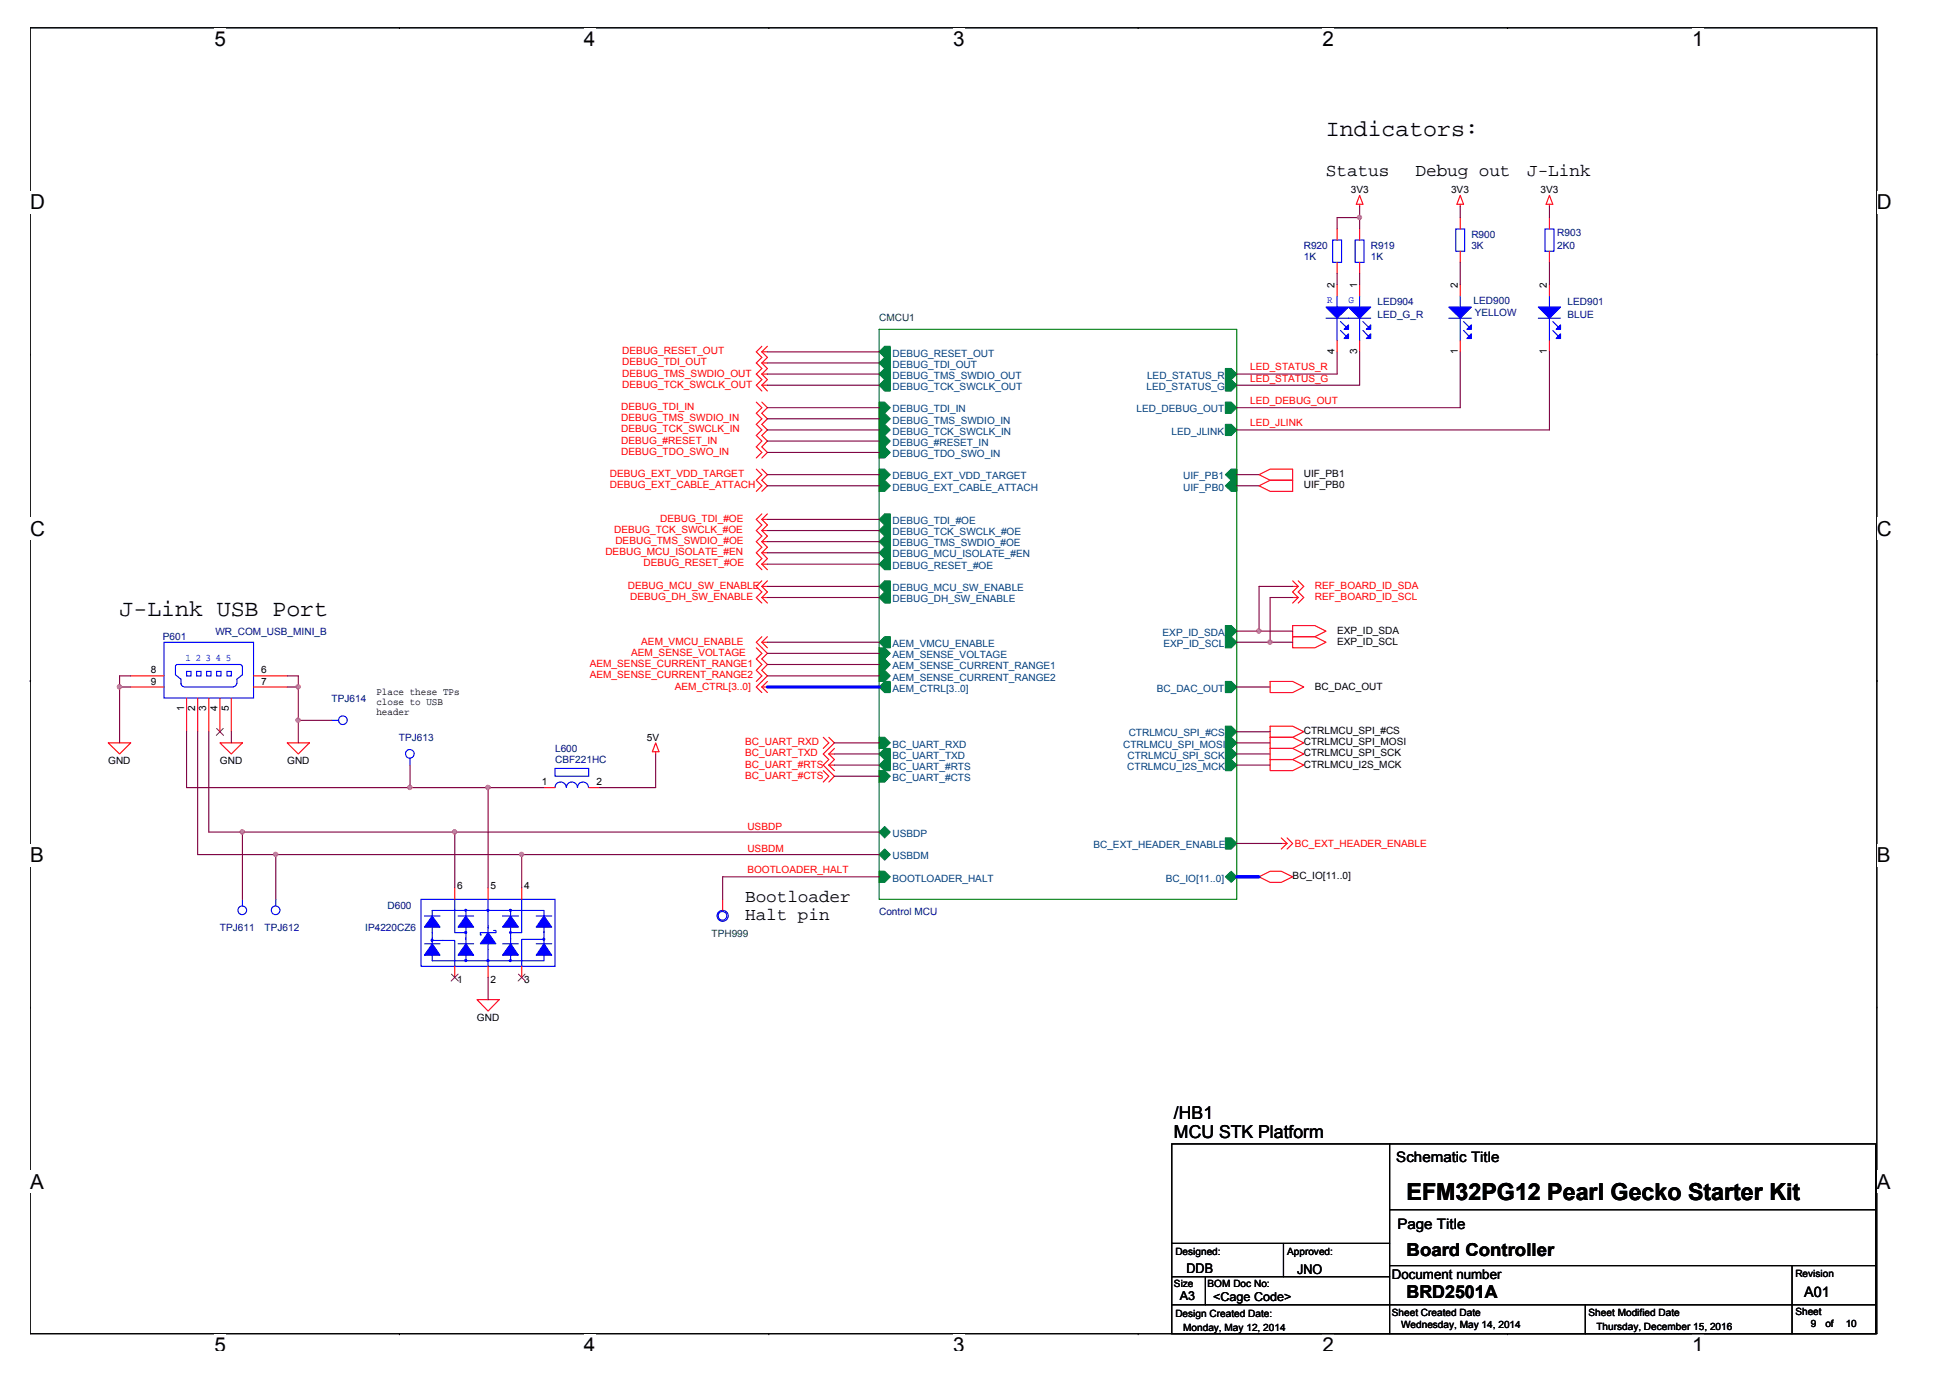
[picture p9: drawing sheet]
<svg xmlns="http://www.w3.org/2000/svg" width="297mm" height="210mm" viewBox="0 0 297 210" stroke-linecap="round" stroke-linejoin="round" font-family="sans-serif">
<path d="M4.6 4.2h281.3v199h-281.3z" fill="none" stroke="#000" stroke-width=".17"/>
<g fill="#fff">
<path d="M32.7 4.2h1.7v3.5h-1.7z"/>
<path d="M32.7 203.2h1.7v2.5h-1.7z"/>
</g>
<path d="M60.8 4.2h.1M60.8 203.2h.1" fill="none" stroke="#000" stroke-width=".17"/>
<g fill="#fff">
<path d="M89 4.2h1.7v3.5h-1.7z"/>
<path d="M89 203.2h1.7v2.5h-1.7z"/>
</g>
<path d="M117.1 4.2h.1M117.1 203.2h.1" fill="none" stroke="#000" stroke-width=".17"/>
<g fill="#fff">
<path d="M145.2 4.2h1.8v3.5h-1.8z"/>
<path d="M145.2 203.2h1.8v2.5h-1.8z"/>
</g>
<path d="M173.4 4.2h.1M173.4 203.2h.1" fill="none" stroke="#000" stroke-width=".17"/>
<g fill="#fff">
<path d="M201.5 4.2h1.7v3.5h-1.7z"/>
<path d="M201.5 203.2h1.7v2.5h-1.7z"/>
</g>
<path d="M229.6 4.2h.1M229.6 203.2h.1" fill="none" stroke="#000" stroke-width=".17"/>
<g fill="#fff">
<path d="M257.7 4.2h1.8v3.5h-1.8z"/>
<path d="M257.7 203.2h1.8v2.5h-1.8z"/>
<path d="M4.6 29.1h2.2v3.5h-2.2z"/>
<path d="M285.9 29.1h2.2v3.5h-2.2z"/>
<path d="M4.6 78.8h2.2v3.5h-2.2z"/>
<path d="M285.9 78.8h2.2v3.5h-2.2z"/>
</g>
<path d="M4.6 53.9h.1M285.9 53.9h.1" fill="none" stroke="#000" stroke-width=".17"/>
<g fill="#fff">
<path d="M4.6 128.5h2.1v3.5h-2.1z"/>
<path d="M285.9 128.5h2.1v3.5h-2.1z"/>
</g>
<path d="M4.6 103.7h.1M285.9 103.7h.1" fill="none" stroke="#000" stroke-width=".17"/>
<path d="M4.6 103.7h.1M285.9 103.7h.1" fill="none" stroke="#000" stroke-width=".15"/>
<g fill="#fff">
<path d="M4.6 178.3h2.1v3.4h-2.1z"/>
<path d="M285.9 178.3h2.1v3.4h-2.1z"/>
</g>
<g fill="none" stroke="#000" stroke-width=".17">
<path d="M4.6 153.4h.1M285.9 153.4h.1M178.5 174.2h107.2v29h-107.2zM211.7 174.2v29M178.5 198.8h107.2M178.5 194.5h33.2M178.5 189.4h33.2M183.6 194.5v4.3M195.5 189.4v5.1M211.7 184.3h74M211.7 192.8h74M241.5 198.8v4.4"/>
<path d="M273 192.8v10.4"/>
</g>
<g fill="none" stroke="#f00" stroke-width=".17">
<path d="M207.1 31.1v.4M207.1 29.8l.5 1.3h-1zM222.4 29.8l.5 1.3h-1zM222.4 31.1v.4M236 29.8l.5 1.3h-1zM236 31.1v.4M116 52.7l-.8 .9 .8 .8-.8 .9 .8 .8-.8 .9 .8 .8-.8 .9 .8 .9M116 53.6h.9M116 55.3h.9M116 57h.9M116 58.7h.9M116 53.6l.9 .8-.9 .9"/>
<path d="M116 55.3l.9 .8-.9 .9M116 57l.9 .8-.9 .9M116 58.7l.9 .9M116.9 52.7l-.9 .9M115.2 61.3l.8 .8-.8 .8 .8 .9-.8 .8 .8 .9-.8 .8 .8 .9-.8 .9 .8 .8-.8 .9M115.2 71.5l.8 .8-.8 .9 .8 .8-.8 .8M116 78.3l-.8 .8 .8 .9-.8 .8 .8 .9-.8 .8 .8 .9-.8 .8 .8 .9-.8 .8 .8 .9M116 61.3l.9 .8-.9 .8 .9 .9-.9 .8 .9 .9-.9 .8 .9 .9-.9 .9 .9 .8-.9 .9M116 71.5l.9 .8-.9 .9 .9 .8-.9 .8M116 79.1h.9M116 79.1l.9 .9-.9 .8M116.9 78.3l-.9 .8"/>
<path d="M191.8 72.3l1.7-.8h3.4v1.7h-3.4zM191.8 74l1.7-.8h3.4v1.6h-3.4zM115.2 98.7l.8 .8-.8 .9 .8 .8-.8 .9 .8 .9-.8 .8M116 97l-.8 .8 1.7 1.7-.9 .9 .9 .8-.9 .9 .9 .9-1.7 1.6 .8 .9M116 88.5l-.8 .8 .8 .9-.8 .8 .8 .9M116 80.8h.9M116 82.5h.9M116 84.2h.9M116 85.9h.9M116 89.3h.9M116 97.8h.9M116 91h.9"/>
<path d="M116 80.8l.9 .9-.9 .8M116 82.5l.9 .9-.9 .8M116 84.2l.9 .9-.9 .8M116 85.9l.9 .9M116 89.3l.9 .9-.9 .8M116 97.8l.9 .9M116 91l.9 .9M116.9 88.5l-.9 .8M116.9 97l-.9 .8M196.9 88.5l.9 .8M196.9 95.3h3.4l1.7 .8-1.7 .9h-3.4zM196.9 97h3.4l1.7 .8-1.7 .9h-3.4z"/>
<path d="M196.9 91h.9M196.9 89.3h.9M197.8 89.3l-.9 .9 .9 .8M197.8 91l-.9 .9M197.8 88.5l.8 .8-.8 .9 .8 .8-.8 .9M16.5 113.2h3.4l-1.7 1.6zM33.5 113.2h3.4l-1.7 1.6zM43.7 113.2h3.4l-1.7 1.6zM99.9 113.2l.5 1.3h-1zM99.9 114.5v.3M116 104.6h.9M116 104.6l.9 .9"/>
<path d="M116.9 103.8l-.9 .8M125.4 112.3l.9 .9-.9 .8M125.4 117.4l.9 .8-.9 .9M126.3 112.3l.8 .9-1.7 1.6 .9 .9-.9 .8 1.7 1.7-.8 .9M126.3 114.8h.8M126.3 116.5h.8M126.3 114.8l.8 .9-.8 .8M126.3 116.5l.8 .9M127.1 114l-.8 .8M193.5 103.8h3.4l1.7 .8-1.7 .9h-3.4zM193.5 115.7h3.4l1.7 .8-1.7 .9h-3.4zM193.5 112.3h3.4l1.7 .9-1.7 .8h-3.4z"/>
<path d="M193.5 114h3.4l1.7 .8-1.7 .9h-3.4zM193.5 110.6h3.4l1.7 .9-1.7 .8h-3.4zM191.8 133.6l1.7-.9h1.7l1.7 .9-1.7 .8h-1.7zM195.2 128.5h.9M195.2 127.6l.9 .9M196.1 128.5l-.9 .8M196.1 127.6l.8 .9-.8 .8M72.7 152.3h3.3l-1.6 1.7z"/>
</g>
<path d="M65.8 139.5l1.2 1.7h-2.3z" fill-rule="evenodd" fill="#00f"/>
<path d="M64.7 139.5h2.3M65.8 139.5l1.2 1.7h-2.3zM65.8 138.7v.8M71 138.7v.8M65.8 141.2v.9M71 141.2v.9" fill="none" stroke="#00f" stroke-width=".17"/>
<path d="M71 139.5l1.2 1.7h-2.4z" fill-rule="evenodd" fill="#00f"/>
<path d="M69.8 139.5h2.4M71 139.5l1.2 1.7h-2.4zM77.8 138.7v.8M77.8 141.2v.9" fill="none" stroke="#00f" stroke-width=".17"/>
<path d="M77.8 139.5l1.2 1.7h-2.4z" fill-rule="evenodd" fill="#00f"/>
<path d="M76.6 139.5h2.4M77.8 139.5l1.2 1.7h-2.4zM71 142.9v.9M71 145.5v.8" fill="none" stroke="#00f" stroke-width=".17"/>
<path d="M71 143.8l1.2 1.7h-2.4z" fill-rule="evenodd" fill="#00f"/>
<path d="M82.9 138.7v.8M69.8 143.8h2.4M71 143.8l1.2 1.7h-2.4zM82.9 141.2v.9" fill="none" stroke="#00f" stroke-width=".17"/>
<path d="M82.9 139.5l1.1 1.7h-2.3z" fill-rule="evenodd" fill="#00f"/>
<path d="M81.7 139.5h2.3M82.9 139.5l1.1 1.7h-2.3zM77.8 142.9v.9M77.8 145.5v.8" fill="none" stroke="#00f" stroke-width=".17"/>
<path d="M77.8 143.8l1.2 1.7h-2.4z" fill-rule="evenodd" fill="#00f"/>
<path d="M76.6 143.8h2.4M77.8 143.8l1.2 1.7h-2.4zM82.9 142.9v.9M82.9 145.5v.8" fill="none" stroke="#00f" stroke-width=".17"/>
<path d="M82.9 143.8l1.1 1.7h-2.3z" fill-rule="evenodd" fill="#00f"/>
<path d="M64.7 143.8h2.3M81.7 143.8h2.3M82.9 143.8l1.1 1.7h-2.3z" fill="none" stroke="#00f" stroke-width=".17"/>
<path d="M65.8 143.8l1.2 1.7h-2.3z" fill-rule="evenodd" fill="#00f"/>
<path d="M65.8 143.8l1.2 1.7h-2.3zM65.8 145.5v.8M65.8 142.9v.9M74.4 141.2v.9" fill="none" stroke="#00f" stroke-width=".17"/>
<path d="M74.4 142.1l1.1 1.7h-2.3z" fill-rule="evenodd" fill="#00f"/>
<g fill="none" stroke="#00f" stroke-width=".17">
<path d="M64.1 137h20.5v10.2h-20.5zM65.8 138.7h17.1M69.3 137v5.1h1.7v1M74.4 137v4.4M79.5 137v5.1h-1.7v1M65.8 142.1v.8M65.8 143.3h1.7M65.8 146.3h17.1M67.4 143.3h1.9v3.9M74.4 142.1l1.1 1.7h-2.3zM74.4 143.8v3.4M75.2 141.7h.3v.4h-2.3v.3h.1"/>
<path d="M82.9 141.9v1M82.9 143.1h-3.4v4.1"/>
</g>
<path d="M77.6 138.5h.3v.3h-.3z" fill-rule="evenodd" fill="#00f"/>
<path d="M77.6 138.5h.3v.3h-.3z" fill="none" stroke="#00f" stroke-width=".17"/>
<path d="M70.8 138.5h.2v.3h-.2z" fill-rule="evenodd" fill="#00f"/>
<path d="M70.8 138.5h.2v.3h-.2z" fill="none" stroke="#00f" stroke-width=".17"/>
<path d="M74.2 138.5h.2v.3h-.2z" fill-rule="evenodd" fill="#00f"/>
<path d="M74.2 138.5h.2v.3h-.2z" fill="none" stroke="#00f" stroke-width=".17"/>
<path d="M70.8 146.2h.2v.2h-.2z" fill-rule="evenodd" fill="#00f"/>
<path d="M70.8 146.2h.2v.2h-.2z" fill="none" stroke="#00f" stroke-width=".17"/>
<path d="M74.2 146.2h.2v.2h-.2z" fill-rule="evenodd" fill="#00f"/>
<path d="M74.2 146.2h.2v.2h-.2z" fill="none" stroke="#00f" stroke-width=".17"/>
<path d="M77.6 146.2h.3v.2h-.3z" fill-rule="evenodd" fill="#00f"/>
<path d="M77.6 146.2h.3v.2h-.3z" fill="none" stroke="#00f" stroke-width=".17"/>
<path d="M65.7 143.1h.2v.2h-.2z" fill-rule="evenodd" fill="#00f"/>
<path d="M65.7 143.1h.2v.2h-.2z" fill="none" stroke="#00f" stroke-width=".17"/>
<path d="M70.8 141.9h.2v.2h-.2z" fill-rule="evenodd" fill="#00f"/>
<path d="M70.8 141.9h.2v.2h-.2z" fill="none" stroke="#00f" stroke-width=".17"/>
<path d="M77.6 141.9h.3v.2h-.3z" fill-rule="evenodd" fill="#00f"/>
<path d="M77.6 141.9h.3v.2h-.3z" fill="none" stroke="#00f" stroke-width=".17"/>
<path d="M82.7 142.9h.2v.3h-.2z" fill-rule="evenodd" fill="#00f"/>
<path d="M235.3 34.9h1.4v3.4h-1.4zM82.7 142.9h.2v.3h-.2z" fill="none" stroke="#00f" stroke-width=".17"/>
<path d="M236 38.3v1.7M236 33.1v1.8M69.3 135.3v1.7M74.4 135.3v1.7M79.5 135.3v1.7M69.3 147.2v1.7M74.4 147.2v1.7M79.5 147.2v1.7" fill="none" stroke="#f00" stroke-width=".17"/>
<path d="M68.8 148.4l1 1M69.8 148.4l-1.1 1M79 148.4l1 1M80 148.4l-1.1 1" fill="none" stroke="#804000" stroke-width=".15"/>
<path d="M220.7 46.8h3.4l-1.7 1.7z" fill="#00f"/>
<path d="M220.7 46.8h3.4l-1.7 1.7z" fill="none" stroke="#00f" stroke-width=".17"/>
<path d="M224.1 49.5v.7h-.7z" fill="#00f"/>
<path d="M224.1 49.5v.7h-.7z" fill="none" stroke="#00f" stroke-width=".17"/>
<path d="M224.1 50.8v.8h-.7z" fill="#00f"/>
<g fill="none" stroke="#00f" stroke-width=".17">
<path d="M203 36.6h1.4v3.4h-1.4zM221.8 34.9h1.3v3.4h-1.3zM220.7 48.5h3.4M222.4 45.1v1.7M222.4 48.5v3.4M222.9 49l.9 .8M222.9 50.3l.9 .9M224.1 50.8v.8h-.7zM62.5 115.5v1M84.6 119.9a.85 .85 0 0 1 .8-.8 .85 .85 0 0 1 .8 .8M84.6 117.1h5.1v1.1h-5.1zM86.3 119.9a.83 .83 0 0 1 .8-.8 .83 .83 0 0 1 .8 .8"/>
<path d="M88 119.9a.83 .83 0 0 1 .8-.8 .83 .83 0 0 1 .8 .8M36.9 137v1M42 137v1"/>
<circle cx="62.4" cy="114.8" r=".66"/>
<circle cx="36.9" cy="138.7" r=".66"/>
<circle cx="42" cy="138.7" r=".66"/>
</g>
<path d="M203.7 40v1.7M203.7 34.9v1.7M222.4 38.3v1.7M222.4 33.1v1.8M222.4 43.4v1.7M222.4 51.9v1.7M62.5 116.5h.1M82.9 120h1.7M89.7 120h1.7M36.9 137h.1M42 137h.1" fill="none" stroke="#f00" stroke-width=".17"/>
<path d="M205.4 46.8h3.4l-1.7 1.7z" fill="#00f"/>
<path d="M205.4 46.8h3.4l-1.7 1.7z" fill="none" stroke="#00f" stroke-width=".17"/>
<path d="M208.8 49.5v.7h-.7z" fill="#00f"/>
<path d="M208.8 49.5v.7h-.7z" fill="none" stroke="#00f" stroke-width=".17"/>
<path d="M208.8 50.8v.8h-.7z" fill="#00f"/>
<path d="M203.7 48.5v3.4M205.4 48.5h3.4M207.1 45.1v1.7M207.1 48.5v3.4M207.6 49l.9 .8M207.6 50.3l.9 .9M208.8 50.8v.8h-.7z" fill="none" stroke="#00f" stroke-width=".17"/>
<path d="M202 46.8h3.4l-1.7 1.7z" fill="#00f"/>
<path d="M202 46.8h3.4l-1.7 1.7zM202 48.5h3.4M203.7 45.1v1.7M204.2 49l.9 .8M204.2 50.3l.9 .9" fill="none" stroke="#00f" stroke-width=".17"/>
<path d="M205.4 49.5v.7h-.7z" fill="#00f"/>
<path d="M205.4 49.5v.7h-.7z" fill="none" stroke="#00f" stroke-width=".17"/>
<path d="M205.4 50.8v.8h-.7z" fill="#00f"/>
<g fill="none" stroke="#00f" stroke-width=".17">
<path d="M206.4 36.6h1.4v3.4h-1.4zM205.4 50.8v.8h-.7zM25 97.8h13.6v8.5h-13.6zM26.7 101.6v1.2l.9 .7v.6M27 101.2l-.1 .1-.2 .2M27.1 101.2h9.5M27.6 104.1l.2 .4 .2 .1M28.1 104.6h7.5M28.4 102.3h.7v.7h-.7zM29.9 102.3h.7v.7h-.7zM31.5 102.3h.6v.7h-.6zM33 102.3h.7v.7h-.7z"/>
<path d="M34.6 102.3h.6v.7h-.6zM36 104.1l-.2 .4-.3 .1M36.5 101.2l.3 .2 .1 .1M36.9 101.6v1.2l-.8 .7v.6"/>
<circle cx="110.1" cy="139.5" r=".66"/>
<circle cx="110.1" cy="139.5" r=".84"/>
</g>
<g fill="none" stroke="#f00" stroke-width=".17">
<path d="M207.1 40v1.7M207.1 34.9v1.7M203.7 43.4v1.7M203.7 51.9v1.7M207.1 43.4v1.7M207.1 51.9v1.7M19.9 103h5.1M19.9 104.6h5.1M28.4 106.3v5.2M30.1 106.3v5.2M31.8 106.3v5.2M33.5 106.3v5.2"/>
<path d="M35.2 106.3v5.2M38.6 103h5.1M38.6 104.6h5.1M110.1 137v1.7"/>
</g>
<path d="M33 111l1 1M34 111l-1.1 1" fill="none" stroke="#804000" stroke-width=".15"/>
<path d="M186.7 103.8h.9l.8 .8-.8 .9h-.9z" fill-rule="evenodd" fill="#008040"/>
<path d="M186.7 103.8h.9l.8 .8-.8 .9h-.9z" fill="none" stroke="#008040" stroke-width=".17"/>
<path d="M186.7 115.7h.9l.8 .8-.8 .9h-.9z" fill-rule="evenodd" fill="#008040"/>
<path d="M186.7 115.7h.9l.8 .8-.8 .9h-.9z" fill="none" stroke="#008040" stroke-width=".17"/>
<path d="M134.8 52.7h.8v1.7h-.8l-.9-.8z" fill-rule="evenodd" fill="#008040"/>
<path d="M134.8 52.7h.8v1.7h-.8l-.9-.8z" fill="none" stroke="#008040" stroke-width=".17"/>
<path d="M133.9 55.3l.9-.9h.8v1.7h-.8z" fill-rule="evenodd" fill="#008040"/>
<path d="M133.9 55.3l.9-.9h.8v1.7h-.8z" fill="none" stroke="#008040" stroke-width=".17"/>
<path d="M133.9 57l.9-.9h.8v1.7h-.8z" fill-rule="evenodd" fill="#008040"/>
<path d="M133.9 57l.9-.9h.8v1.7h-.8z" fill="none" stroke="#008040" stroke-width=".17"/>
<path d="M133.9 58.7l.9-.9h.8v1.8h-.8z" fill-rule="evenodd" fill="#008040"/>
<path d="M133.9 58.7l.9-.9h.8v1.8h-.8z" fill="none" stroke="#008040" stroke-width=".17"/>
<path d="M134.8 78.3h.8v1.7h-.8l-.9-.9z" fill-rule="evenodd" fill="#008040"/>
<path d="M134.8 78.3h.8v1.7h-.8l-.9-.9z" fill="none" stroke="#008040" stroke-width=".17"/>
<path d="M133.9 80.8l.9-.8h.8v1.7h-.8z" fill-rule="evenodd" fill="#008040"/>
<path d="M133.9 80.8l.9-.8h.8v1.7h-.8z" fill="none" stroke="#008040" stroke-width=".17"/>
<path d="M134.8 81.7h.8v1.7h-.8l-.9-.9z" fill-rule="evenodd" fill="#008040"/>
<path d="M134.8 81.7h.8v1.7h-.8l-.9-.9z" fill="none" stroke="#008040" stroke-width=".17"/>
<path d="M134.8 83.4h.8v1.7h-.8l-.9-.9z" fill-rule="evenodd" fill="#008040"/>
<path d="M134.8 83.4h.8v1.7h-.8l-.9-.9z" fill="none" stroke="#008040" stroke-width=".17"/>
<path d="M133.9 85.9l.9-.8h.8v1.7h-.8z" fill-rule="evenodd" fill="#008040"/>
<path d="M133.9 85.9l.9-.8h.8v1.7h-.8z" fill="none" stroke="#008040" stroke-width=".17"/>
<path d="M133.9 89.3l.9-.8h.8v1.7h-.8z" fill-rule="evenodd" fill="#008040"/>
<path d="M133.9 89.3l.9-.8h.8v1.7h-.8z" fill="none" stroke="#008040" stroke-width=".17"/>
<path d="M186.7 56.1h.9l.8 .9-.8 .8h-.9z" fill-rule="evenodd" fill="#008040"/>
<path d="M186.7 56.1h.9l.8 .9-.8 .8h-.9z" fill="none" stroke="#008040" stroke-width=".17"/>
<path d="M186.7 57.8h.9l.8 .9-.8 .9h-.9z" fill-rule="evenodd" fill="#008040"/>
<path d="M186.7 57.8h.9l.8 .9-.8 .9h-.9z" fill="none" stroke="#008040" stroke-width=".17"/>
<path d="M133.9 91l.9-.8h.8v1.7h-.8z" fill-rule="evenodd" fill="#008040"/>
<path d="M133.9 91l.9-.8h.8v1.7h-.8z" fill="none" stroke="#008040" stroke-width=".17"/>
<path d="M133.9 97.8l.9-.8h.8v1.7h-.8z" fill-rule="evenodd" fill="#008040"/>
<path d="M133.9 97.8l.9-.8h.8v1.7h-.8z" fill="none" stroke="#008040" stroke-width=".17"/>
<path d="M133.9 104.6l.9-.8h.8v1.7h-.8z" fill-rule="evenodd" fill="#008040"/>
<path d="M133.9 104.6l.9-.8h.8v1.7h-.8z" fill="none" stroke="#008040" stroke-width=".17"/>
<path d="M186.7 64.6h.9l.8 .9-.8 .8h-.9z" fill-rule="evenodd" fill="#008040"/>
<path d="M186.7 64.6h.9l.8 .9-.8 .8h-.9z" fill="none" stroke="#008040" stroke-width=".17"/>
<path d="M186.7 61.3h.9l.8 .8-.8 .8h-.9z" fill-rule="evenodd" fill="#008040"/>
<path d="M186.7 61.3h.9l.8 .8-.8 .8h-.9z" fill="none" stroke="#008040" stroke-width=".17"/>
<path d="M134.8 115.7h.8v1.7h-.8l-.9-.9z" fill-rule="evenodd" fill="#008040"/>
<path d="M134.8 115.7h.8v1.7h-.8l-.9-.9z" fill="none" stroke="#008040" stroke-width=".17"/>
<path d="M133.9 114.8l.9-.8h.8v1.7h-.8z" fill-rule="evenodd" fill="#008040"/>
<path d="M133.9 114.8l.9-.8h.8v1.7h-.8z" fill="none" stroke="#008040" stroke-width=".17"/>
<path d="M186.7 127.6h.9l.8 .9-.8 .8h-.9z" fill-rule="evenodd" fill="#008040"/>
<path d="M186.7 127.6h.9l.8 .9-.8 .8h-.9z" fill="none" stroke="#008040" stroke-width=".17"/>
<path d="M133.9 132.7h.9l.8 .9-.8 .8h-.9z" fill-rule="evenodd" fill="#008040"/>
<path d="M133.9 132.7h.9l.8 .9-.8 .8h-.9z" fill="none" stroke="#008040" stroke-width=".17"/>
<path d="M133.9 126.7l.9-.8 .8 .8-.8 .9z" fill="#008040"/>
<path d="M133.9 126.7l.9-.8 .8 .8-.8 .9z" fill="none" stroke="#008040" stroke-width=".17"/>
<path d="M133.9 130.2l.9-.9 .8 .9-.8 .8z" fill="#008040"/>
<path d="M133.9 130.2l.9-.9 .8 .9-.8 .8z" fill="none" stroke="#008040" stroke-width=".17"/>
<path d="M133.9 61.3h.9l.8 .8-.8 .8h-.9z" fill-rule="evenodd" fill="#008040"/>
<path d="M133.9 61.3h.9l.8 .8-.8 .8h-.9z" fill="none" stroke="#008040" stroke-width=".17"/>
<path d="M133.9 62.9h.9l.8 .9-.8 .8h-.9z" fill-rule="evenodd" fill="#008040"/>
<path d="M133.9 62.9h.9l.8 .9-.8 .8h-.9z" fill="none" stroke="#008040" stroke-width=".17"/>
<path d="M133.9 64.6h.9l.8 .9-.8 .8h-.9z" fill-rule="evenodd" fill="#008040"/>
<path d="M133.9 64.6h.9l.8 .9-.8 .8h-.9z" fill="none" stroke="#008040" stroke-width=".17"/>
<path d="M133.9 66.3h.9l.8 .9-.8 .9h-.9z" fill-rule="evenodd" fill="#008040"/>
<path d="M133.9 66.3h.9l.8 .9-.8 .9h-.9z" fill="none" stroke="#008040" stroke-width=".17"/>
<path d="M133.9 68.1h.9l.8 .8-.8 .9h-.9z" fill-rule="evenodd" fill="#008040"/>
<path d="M133.9 68.1h.9l.8 .8-.8 .9h-.9z" fill="none" stroke="#008040" stroke-width=".17"/>
<path d="M133.9 71.5h.9l.8 .8-.8 .9h-.9z" fill-rule="evenodd" fill="#008040"/>
<path d="M133.9 71.5h.9l.8 .8-.8 .9h-.9z" fill="none" stroke="#008040" stroke-width=".17"/>
<path d="M133.9 73.2h.9l.8 .8-.8 .8h-.9z" fill-rule="evenodd" fill="#008040"/>
<path d="M133.9 73.2h.9l.8 .8-.8 .8h-.9z" fill="none" stroke="#008040" stroke-width=".17"/>
<path d="M133.9 98.7h.9l.8 .8-.8 .9h-.9z" fill-rule="evenodd" fill="#008040"/>
<path d="M133.9 98.7h.9l.8 .8-.8 .9h-.9z" fill="none" stroke="#008040" stroke-width=".17"/>
<path d="M133.9 100.4h.9l.8 .8-.8 .9h-.9z" fill-rule="evenodd" fill="#008040"/>
<path d="M133.9 100.4h.9l.8 .8-.8 .9h-.9z" fill="none" stroke="#008040" stroke-width=".17"/>
<path d="M133.9 102.1h.9l.8 .9-.8 .8h-.9z" fill-rule="evenodd" fill="#008040"/>
<path d="M133.9 102.1h.9l.8 .9-.8 .8h-.9z" fill="none" stroke="#008040" stroke-width=".17"/>
<path d="M186.7 112.3h.9l.8 .9-.8 .8h-.9z" fill-rule="evenodd" fill="#008040"/>
<path d="M186.7 112.3h.9l.8 .9-.8 .8h-.9z" fill="none" stroke="#008040" stroke-width=".17"/>
<path d="M186.7 114h.9l.8 .8-.8 .9h-.9z" fill-rule="evenodd" fill="#008040"/>
<path d="M186.7 114h.9l.8 .8-.8 .9h-.9z" fill="none" stroke="#008040" stroke-width=".17"/>
<path d="M186.7 110.6h.9l.8 .9-.8 .8h-.9z" fill-rule="evenodd" fill="#008040"/>
<path d="M186.7 110.6h.9l.8 .9-.8 .8h-.9z" fill="none" stroke="#008040" stroke-width=".17"/>
<path d="M133.9 117.4h.9l.8 .8-.8 .9h-.9z" fill-rule="evenodd" fill="#008040"/>
<path d="M133.9 117.4h.9l.8 .8-.8 .9h-.9z" fill="none" stroke="#008040" stroke-width=".17"/>
<path d="M133.9 112.3h.9l.8 .9-.8 .8h-.9z" fill-rule="evenodd" fill="#008040"/>
<path d="M133.9 112.3h.9l.8 .9-.8 .8h-.9z" fill="none" stroke="#008040" stroke-width=".17"/>
<path d="M186.7 95.3h.9l.8 .8-.8 .9h-.9z" fill-rule="evenodd" fill="#008040"/>
<path d="M186.7 95.3h.9l.8 .8-.8 .9h-.9z" fill="none" stroke="#008040" stroke-width=".17"/>
<path d="M186.7 97h.9l.8 .8-.8 .9h-.9z" fill-rule="evenodd" fill="#008040"/>
<path d="M186.7 97h.9l.8 .8-.8 .9h-.9z" fill="none" stroke="#008040" stroke-width=".17"/>
<path d="M186.7 74l.9-.8h.8v1.6h-.8z" fill-rule="evenodd" fill="#008040"/>
<path d="M186.7 74l.9-.8h.8v1.6h-.8z" fill="none" stroke="#008040" stroke-width=".17"/>
<path d="M186.7 72.3l.9-.8h.8v1.7h-.8z" fill-rule="evenodd" fill="#008040"/>
<path d="M186.7 72.3l.9-.8h.8v1.7h-.8z" fill="none" stroke="#008040" stroke-width=".17"/>
<path d="M186.7 133.6l.9-.9 .8 .9-.8 .8z" fill="#008040"/>
<path d="M186.7 133.6l.9-.9 .8 .9-.8 .8z" fill="none" stroke="#008040" stroke-width=".17"/>
<path d="M133.9 50.2h54.5v86.8h-54.5z" fill="none" stroke="#008000" stroke-width=".17"/>
<path d="M234.3 46.8h3.4l-1.7 1.7z" fill="#00f"/>
<path d="M234.3 46.8h3.4l-1.7 1.7z" fill="none" stroke="#00f" stroke-width=".17"/>
<path d="M237.7 49.5v.7h-.7z" fill="#00f"/>
<path d="M237.7 49.5v.7h-.7z" fill="none" stroke="#00f" stroke-width=".17"/>
<path d="M237.7 50.8v.8h-.7z" fill="#00f"/>
<g fill="none" stroke="#00f" stroke-width=".17">
<path d="M234.3 48.5h3.4M236 45.1v1.7M236 48.5v3.4M236.5 49l.9 .8M236.5 50.3l.9 .9M237.7 50.8v.8h-.7zM50.5 109.7h1.1"/>
<circle cx="52.2" cy="109.7" r=".66"/>
</g>
<path d="M236 43.4v1.7M236 51.9v1.7M50.5 109.7h.1" fill="none" stroke="#f00" stroke-width=".17"/>
<path d="M207.1 31.5v1.6h-3.4M116.9 72.3h17M116.9 74h17" fill="none" stroke="#800040" stroke-width=".17"/>
<circle cx="207.1" cy="33.1" r=".32" fill="#f0f"/>
<circle cx="207.1" cy="33.1" r=".32" fill="none" stroke="#f0f" stroke-width=".17"/>
<g fill="none" stroke="#800040" stroke-width=".17">
<path d="M203.7 33.1v1.8M207.1 33.1v1.8M222.4 31.5v1.6M222.4 40v3.4M236 31.5v1.6M236 40v3.4M203.7 41.7v1.7M203.7 53.6v3.4M207.1 41.7v1.7M207.1 53.6v5.1M222.4 53.6v8.5M236 53.6v11.9"/>
<path d="M193.5 91h3.4M196.9 89.3h-5.1v6.8M110.1 133.6v3.4"/>
</g>
<circle cx="191.8" cy="96.1" r=".32" fill="#f0f"/>
<circle cx="191.8" cy="96.1" r=".32" fill="none" stroke="#f0f" stroke-width=".17"/>
<path d="M188.4 58.7h18.7M188.4 57h15.3M188.4 65.5h47.6M188.4 62.1h34M116.9 97.8h17M116.9 91h17M191.8 96.1h5.1M193.5 91v6.8" fill="none" stroke="#800040" stroke-width=".17"/>
<path d="M116.9 104.6h17" fill="none" stroke="#00f" stroke-width=".51"/>
<circle cx="193.5" cy="97.8" r=".32" fill="#f0f"/>
<circle cx="193.5" cy="97.8" r=".32" fill="none" stroke="#f0f" stroke-width=".17"/>
<g fill="none" stroke="#800040" stroke-width=".17">
<path d="M116.9 53.6h17M116.9 55.3h17M116.9 57h17M116.9 58.7h17M116.9 62.1h17M116.9 63.8h17M116.9 65.5h17M116.9 67.2h17M116.9 68.9h17M116.9 79.1h17M188.4 74h3.4M188.4 72.3h3.4"/>
<path d="M116.9 80.8h17M116.9 82.5h17M116.9 84.2h17M116.9 85.9h17M116.9 89.3h17M116.9 99.5h17M188.4 97.8h8.5M188.4 96.1h3.4M18.2 104.6v8.6M45.4 109.7v3.5M74.4 120h8.5M116.9 101.2h17"/>
<path d="M116.9 103h17M127.1 118.2h6.8M127.1 116.5h6.8M127.1 114.8h6.8M127.1 113.2h6.8M188.4 116.5h5.1M188.4 114.8h5.1M188.4 113.2h5.1M188.4 111.5h5.1M188.4 104.6h5.1M110.1 133.6h23.8M188.4 128.5h6.8"/>
</g>
<path d="M188.4 133.6h3.4" fill="none" stroke="#00f" stroke-width=".51"/>
<circle cx="74.3" cy="119.9" r=".32" fill="#f0f"/>
<circle cx="74.3" cy="119.9" r=".32" fill="none" stroke="#f0f" stroke-width=".17"/>
<path d="M91.4 120h8.5M36.9 126.7v10.3" fill="none" stroke="#800040" stroke-width=".17"/>
<circle cx="36.9" cy="126.7" r=".32" fill="#f0f"/>
<circle cx="36.9" cy="126.7" r=".32" fill="none" stroke="#f0f" stroke-width=".17"/>
<path d="M45.4 104.6v5.1M74.4 120v15.3M99.9 114.8v5.2M30.1 130.2h11.9v6.8M31.8 126.7h5.1M69.3 126.7h64.6M74.4 148.9v3.4" fill="none" stroke="#800040" stroke-width=".17"/>
<circle cx="69.2" cy="126.7" r=".32" fill="#f0f"/>
<circle cx="69.2" cy="126.7" r=".32" fill="none" stroke="#f0f" stroke-width=".17"/>
<path d="M42 130.2h91.9" fill="none" stroke="#800040" stroke-width=".17"/>
<circle cx="79.4" cy="130.1" r=".32" fill="#f0f"/>
<circle cx="79.4" cy="130.1" r=".32" fill="none" stroke="#f0f" stroke-width=".17"/>
<circle cx="42" cy="130.1" r=".32" fill="#f0f"/>
<circle cx="42" cy="130.1" r=".32" fill="none" stroke="#f0f" stroke-width=".17"/>
<path d="M28.4 120h34.1M62.5 116.5v3.5h11.9" fill="none" stroke="#800040" stroke-width=".17"/>
<circle cx="62.4" cy="119.9" r=".32" fill="#f0f"/>
<circle cx="62.4" cy="119.9" r=".32" fill="none" stroke="#f0f" stroke-width=".17"/>
<path d="M45.4 109.7h5.1" fill="none" stroke="#800040" stroke-width=".17"/>
<circle cx="45.4" cy="109.7" r=".32" fill="#f0f"/>
<circle cx="45.4" cy="109.7" r=".32" fill="none" stroke="#f0f" stroke-width=".17"/>
<path d="M28.4 111.5v8.5M30.1 111.5v18.7M31.8 111.5v15.2M43.7 103h1.7v1.6h-1.7M36.9 126.7h32.4v8.6M79.5 130.2v5.1" fill="none" stroke="#800040" stroke-width=".17"/>
<circle cx="45.4" cy="104.6" r=".32" fill="#f0f"/>
<circle cx="45.4" cy="104.6" r=".32" fill="none" stroke="#f0f" stroke-width=".17"/>
<path d="M19.9 103h-1.7v1.6h1.7" fill="none" stroke="#800040" stroke-width=".17"/>
<circle cx="18.2" cy="104.6" r=".32" fill="#f0f"/>
<circle cx="18.2" cy="104.6" r=".32" fill="none" stroke="#f0f" stroke-width=".17"/>
<path d="M35.2 111.5v1.7" fill="none" stroke="#800040" stroke-width=".17"/>
<circle cx="207.1" cy="33.1" r=".32" fill="#f0f"/>
<circle cx="207.1" cy="33.1" r=".32" fill="none" stroke="#f0f" stroke-width=".17"/>
<circle cx="191.8" cy="96.1" r=".32" fill="#f0f"/>
<circle cx="191.8" cy="96.1" r=".32" fill="none" stroke="#f0f" stroke-width=".17"/>
<circle cx="193.5" cy="97.8" r=".32" fill="#f0f"/>
<circle cx="193.5" cy="97.8" r=".32" fill="none" stroke="#f0f" stroke-width=".17"/>
<circle cx="74.3" cy="119.9" r=".32" fill="#f0f"/>
<circle cx="74.3" cy="119.9" r=".32" fill="none" stroke="#f0f" stroke-width=".17"/>
<circle cx="36.9" cy="126.7" r=".32" fill="#f0f"/>
<circle cx="36.9" cy="126.7" r=".32" fill="none" stroke="#f0f" stroke-width=".17"/>
<circle cx="69.2" cy="126.7" r=".32" fill="#f0f"/>
<circle cx="69.2" cy="126.7" r=".32" fill="none" stroke="#f0f" stroke-width=".17"/>
<circle cx="79.4" cy="130.1" r=".32" fill="#f0f"/>
<circle cx="79.4" cy="130.1" r=".32" fill="none" stroke="#f0f" stroke-width=".17"/>
<circle cx="42" cy="130.1" r=".32" fill="#f0f"/>
<circle cx="42" cy="130.1" r=".32" fill="none" stroke="#f0f" stroke-width=".17"/>
<circle cx="62.4" cy="119.9" r=".32" fill="#f0f"/>
<circle cx="62.4" cy="119.9" r=".32" fill="none" stroke="#f0f" stroke-width=".17"/>
<circle cx="45.4" cy="109.7" r=".32" fill="#f0f"/>
<circle cx="45.4" cy="109.7" r=".32" fill="none" stroke="#f0f" stroke-width=".17"/>
<circle cx="45.4" cy="104.6" r=".32" fill="#f0f"/>
<circle cx="45.4" cy="104.6" r=".32" fill="none" stroke="#f0f" stroke-width=".17"/>
<circle cx="18.2" cy="104.6" r=".32" fill="#f0f"/>
<circle cx="18.2" cy="104.6" r=".32" fill="none" stroke="#f0f" stroke-width=".17"/>
<g font-size="3.6">
<text x="202" y="20.7">Indicators:</text>
<text x="18.2" y="93.8">J-Link USB Port</text>
<text x="214.3" y="182.8">EFM32PG12 Pearl Gecko Starter Kit</text>
</g>
<g font-size="3.1">
<text x="32.7" y="7">5</text>
<text x="89" y="7">4</text>
<text x="145.2" y="7">3</text>
<text x="201.5" y="7">2</text>
<text x="257.7" y="7">1</text>
<text x="4.6" y="31.9">D</text>
<text x="285.9" y="31.9">D</text>
<text x="4.6" y="81.6">C</text>
<text x="285.9" y="81.6">C</text>
<text x="4.6" y="131.3">B</text>
<text x="285.9" y="131.3">B</text>
<text x="4.6" y="181.1">A</text>
<text x="285.9" y="181.1">A</text>
<text x="32.7" y="206">5</text>
<text x="89" y="206">4</text>
<text x="145.2" y="206">3</text>
<text x="201.5" y="206">2</text>
<text x="257.7" y="206">1</text>
</g>
<g font-size="2.7">
<text x="202" y="26.8">Status</text>
<text x="215.6" y="26.8">Debug out</text>
<text x="232.6" y="26.8">J-Link</text>
<text x="113.5" y="137.4">Bootloader</text>
<text x="113.5" y="140.1">Halt pin</text>
<text x="178.8" y="173.3">MCU STK Platform</text>
<text x="178.8" y="170.4">/HB1</text>
<text x="214.3" y="191.3">Board Controller</text>
<text x="214.3" y="197.7">BRD2501A</text>
</g>
<g font-size="2.2">
<text x="212.7" y="177">Schematic Title</text>
<text x="212.9" y="187.2">Page Title</text>
<text x="274.8" y="197.5">A01</text>
</g>
<g font-size="2">
<text x="180.7" y="193.8">DDB</text>
<text x="197.6" y="194">JNO</text>
<text x="212" y="194.9">Document number</text>
</g>
<g font-size="1.9">
<text x="179.7" y="198.1">A3</text>
<text x="184.8" y="198.2">&lt;Cage Code&gt;</text>
</g>
<g font-size="1.5">
<text x="205.8" y="29.5">3V3</text>
<text x="221" y="29.5">3V3</text>
<text x="234.7" y="29.5">3V3</text>
<text x="203.3" y="43.9" transform="rotate(-90 203.3 43.9)">2</text>
<text x="206.7" y="43.9" transform="rotate(-90 206.7 43.9)">1</text>
<text x="222.1" y="43.9" transform="rotate(-90 222.1 43.9)">2</text>
<text x="235.6" y="43.9" transform="rotate(-90 235.6 43.9)">2</text>
<text x="203.3" y="53.9" transform="rotate(-90 203.3 53.9)">4</text>
<text x="206.7" y="53.9" transform="rotate(-90 206.7 53.9)">3</text>
<text x="222.1" y="53.9" transform="rotate(-90 222.1 53.9)">1</text>
<text x="235.6" y="53.9" transform="rotate(-90 235.6 53.9)">1</text>
<text x="198.6" y="72.7">UIF_PB1</text>
<text x="198.6" y="74.4">UIF_PB0</text>
<text x="203.7" y="96.5">EXP_ID_SDA</text>
<text x="203.7" y="98.2">EXP_ID_SCL</text>
<text x="23" y="102.6">8</text>
<text x="23" y="104.3">9</text>
<text x="39.8" y="102.6">6</text>
<text x="39.8" y="104.3">7</text>
<text x="57.3" y="105.9">Place these TPs</text>
<text x="57.3" y="107.4">close to USB</text>
<text x="200.3" y="105">BC_DAC_OUT</text>
<text x="28" y="108.4" transform="rotate(-90 28 108.4)">1</text>
<text x="29.7" y="108.4" transform="rotate(-90 29.7 108.4)">2</text>
<text x="31.4" y="108.4" transform="rotate(-90 31.4 108.4)">3</text>
<text x="33.1" y="108.4" transform="rotate(-90 33.1 108.4)">4</text>
<text x="34.9" y="108.4" transform="rotate(-90 34.9 108.4)">5</text>
<text x="57.3" y="108.9">header</text>
<text x="98.5" y="112.9">5V</text>
<text x="198.6" y="113.5">CTRLMCU_SPI_MOSI</text>
<text x="198.6" y="111.8">CTRLMCU_SPI_#CS</text>
<text x="16.5" y="116.4">GND</text>
<text x="33.5" y="116.4">GND</text>
<text x="43.7" y="116.4">GND</text>
<text x="82.5" y="119.6">1</text>
<text x="90.9" y="119.6">2</text>
<text x="198.6" y="116.9">CTRLMCU_I2S_MCK</text>
<text x="198.6" y="115.2">CTRLMCU_SPI_SCK</text>
<text x="69.7" y="135.5">6</text>
<text x="74.7" y="135.5">5</text>
<text x="79.9" y="135.5">4</text>
<text x="196.9" y="133.9">BC_IO[11..0]</text>
<text x="69.7" y="149.8">1</text>
<text x="74.7" y="149.8">2</text>
<text x="79.9" y="149.8">3</text>
<text x="72.7" y="155.6">GND</text>
<text x="179" y="191.1">Designed:</text>
<text x="196.1" y="191.1">Approved:</text>
<text x="178.8" y="196">Size</text>
<text x="184" y="196">BOM Doc No:</text>
<text x="273.5" y="194.5">Revision</text>
<text x="179" y="200.7">Design Created Date:</text>
<text x="180.2" y="202.7">Monday, May 12, 2014</text>
<text x="212" y="200.5">Sheet Created Date</text>
<text x="213.4" y="202.4">Wednesday, May 14, 2014</text>
<text x="242" y="200.5">Sheet Modified Date</text>
<text x="243.2" y="202.5">Thursday, December 15, 2016</text>
<text x="273.5" y="200.3">Sheet</text>
<text x="275.9" y="202.2">9</text>
<text x="278.1" y="202.2">of</text>
<text x="281.1" y="202.2">10</text>
</g>
<g font-size="1.5" fill="#000080">
<text x="237.2" y="35.9">R903</text>
<text x="198.6" y="38">R920</text>
<text x="198.6" y="39.7">1K</text>
<text x="208.8" y="38">R919</text>
<text x="208.8" y="39.7">1K</text>
<text x="224.1" y="36.3">R900</text>
<text x="224.1" y="38">3K</text>
<text x="237.2" y="38">2K0</text>
<text x="209.8" y="46.5">LED904</text>
<text x="224.5" y="46.3">LED900</text>
<text x="238.8" y="46.5">LED901</text>
<text x="209.8" y="48.5">LED_G_R</text>
<text x="224.6" y="48.2">YELLOW</text>
<text x="238.8" y="48.5">BLUE</text>
<text x="24.8" y="97.5">P601</text>
<text x="32.8" y="96.7">WR_COM_USB_MINI_B</text>
<text x="50.5" y="106.9">TPJ614</text>
<text x="60.8" y="112.9">TPJ613</text>
<text x="84.6" y="114.6">L600</text>
<text x="84.6" y="116.2">CBF221HC</text>
<text x="33.5" y="141.8">TPJ611</text>
<text x="40.3" y="141.8">TPJ612</text>
<text x="55.6" y="141.8">IP4220CZ6</text>
<text x="59" y="138.4">D600</text>
<text x="133.9" y="139.4">Control MCU</text>
</g>
<g font-size="1.5" fill="#00f">
<text x="202.2" y="46.1">R</text>
<text x="205.4" y="46.1">G</text>
<text x="28.3" y="100.8">1 2 3 4 5</text>
</g>
<g font-size="1.5" fill="#f00">
<text x="94.8" y="54">DEBUG_RESET_OUT</text>
<text x="94.8" y="55.7">DEBUG_TDI_OUT</text>
<text x="94.8" y="57.4">DEBUG_TMS_SWDIO_OUT</text>
<text x="94.8" y="59.1">DEBUG_TCK_SWCLK_OUT</text>
<text x="190.4" y="56.4">LED_STATUS_R</text>
<text x="190.4" y="58.1">LED_STATUS_G</text>
<text x="94.6" y="62.5">DEBUG_TDI_IN</text>
<text x="94.6" y="64.2">DEBUG_TMS_SWDIO_IN</text>
<text x="94.6" y="65.9">DEBUG_TCK_SWCLK_IN</text>
<text x="190.4" y="61.6">LED_DEBUG_OUT</text>
<text x="190.4" y="64.9">LED_JLINK</text>
<text x="94.6" y="67.6">DEBUG_#RESET_IN</text>
<text x="94.6" y="69.3">DEBUG_TDO_SWO_IN</text>
<text x="92.9" y="72.7">DEBUG_EXT_VDD_TARGET</text>
<text x="92.9" y="74.4">DEBUG_EXT_CABLE_ATTACH</text>
<text x="93.6" y="81.2">DEBUG_TCK_SWCLK_#OE</text>
<text x="93.7" y="82.9">DEBUG_TMS_SWDIO_#OE</text>
<text x="100.6" y="79.5">DEBUG_TDI_#OE</text>
<text x="92.2" y="84.6">DEBUG_MCU_ISOLATE_#EN</text>
<text x="95.6" y="89.7">DEBUG_MCU_SW_ENABLE</text>
<text x="98" y="86.3">DEBUG_RESET_#OE</text>
<text x="200.3" y="89.7">REF_BOARD_ID_SDA</text>
<text x="96" y="91.4">DEBUG_DH_SW_ENABLE</text>
<text x="200.3" y="91.4">REF_BOARD_ID_SCL</text>
<text x="89.8" y="101.6">AEM_SENSE_CURRENT_RANGE1</text>
<text x="96.2" y="99.9">AEM_SENSE_VOLTAGE</text>
<text x="97.7" y="98.2">AEM_VMCU_ENABLE</text>
<text x="89.8" y="103.3">AEM_SENSE_CURRENT_RANGE2</text>
<text x="102.8" y="105">AEM_CTRL[3..0]</text>
<text x="113.5" y="113.5">BC_UART_RXD</text>
<text x="113.5" y="115.2">BC_UART_TXD</text>
<text x="113.5" y="116.9">BC_UART_#RTS</text>
<text x="113.5" y="118.6">BC_UART_#CTS</text>
<text x="113.8" y="126.4">USBDP</text>
<text x="113.8" y="129.8">USBDM</text>
<text x="197.2" y="129">BC_EXT_HEADER_ENABLE</text>
<text x="113.8" y="133">BOOTLOADER_HALT</text>
</g>
<g font-size="1.5" fill="#004040">
<text x="133.9" y="48.9">CMCU1</text>
<text x="108.4" y="142.8">TPH999</text>
</g>
<g font-size="1.5" fill="#004080">
<text x="135.9" y="54.3">DEBUG_RESET_OUT</text>
<text x="135.9" y="56">DEBUG_TDI_OUT</text>
<text x="135.9" y="57.7">DEBUG_TMS_SWDIO_OUT</text>
<text x="135.9" y="59.4">DEBUG_TCK_SWCLK_OUT</text>
<text x="174.6" y="59.4">LED_STATUS_G</text>
<text x="174.7" y="57.7">LED_STATUS_R</text>
<text x="135.9" y="62.8">DEBUG_TDI_IN</text>
<text x="135.9" y="64.5">DEBUG_TMS_SWDIO_IN</text>
<text x="173.1" y="62.8">LED_DEBUG_OUT</text>
<text x="135.9" y="66.2">DEBUG_TCK_SWCLK_IN</text>
<text x="135.9" y="67.9">DEBUG_#RESET_IN</text>
<text x="135.9" y="69.6">DEBUG_TDO_SWO_IN</text>
<text x="178.4" y="66.2">LED_JLINK</text>
<text x="135.9" y="73">DEBUG_EXT_VDD_TARGET</text>
<text x="135.9" y="74.7">DEBUG_EXT_CABLE_ATTACH</text>
<text x="180.2" y="74.7">UIF_PB0</text>
<text x="180.2" y="73">UIF_PB1</text>
<text x="135.9" y="79.8">DEBUG_TDI_#OE</text>
<text x="135.9" y="81.5">DEBUG_TCK_SWCLK_#OE</text>
<text x="135.9" y="83.2">DEBUG_TMS_SWDIO_#OE</text>
<text x="135.9" y="84.9">DEBUG_MCU_ISOLATE_#EN</text>
<text x="135.9" y="86.7">DEBUG_RESET_#OE</text>
<text x="135.9" y="90">DEBUG_MCU_SW_ENABLE</text>
<text x="135.9" y="91.7">DEBUG_DH_SW_ENABLE</text>
<text x="135.9" y="98.6">AEM_VMCU_ENABLE</text>
<text x="135.9" y="100.2">AEM_SENSE_VOLTAGE</text>
<text x="135.9" y="101.9">AEM_SENSE_CURRENT_RANGE1</text>
<text x="177.1" y="96.9">EXP_ID_SDA</text>
<text x="177.2" y="98.6">EXP_ID_SCL</text>
<text x="135.9" y="105.4">AEM_CTRL[3..0]</text>
<text x="135.9" y="103.7">AEM_SENSE_CURRENT_RANGE2</text>
<text x="176.2" y="105.4">BC_DAC_OUT</text>
<text x="135.9" y="113.9">BC_UART_RXD</text>
<text x="171.1" y="113.9">CTRLMCU_SPI_MOSI</text>
<text x="171.9" y="112.2">CTRLMCU_SPI_#CS</text>
<text x="135.9" y="117.3">BC_UART_#RTS</text>
<text x="135.9" y="115.6">BC_UART_TXD</text>
<text x="135.9" y="119">BC_UART_#CTS</text>
<text x="171.7" y="117.3">CTRLMCU_I2S_MCK</text>
<text x="171.8" y="115.6">CTRLMCU_SPI_SCK</text>
<text x="135.9" y="127.5">USBDP</text>
<text x="135.9" y="130.9">USBDM</text>
<text x="166.6" y="129.2">BC_EXT_HEADER_ENABLE</text>
<text x="135.9" y="134.3">BOOTLOADER_HALT</text>
<text x="177.6" y="134.3">BC_IO[11..0]</text>
</g>
</svg>
